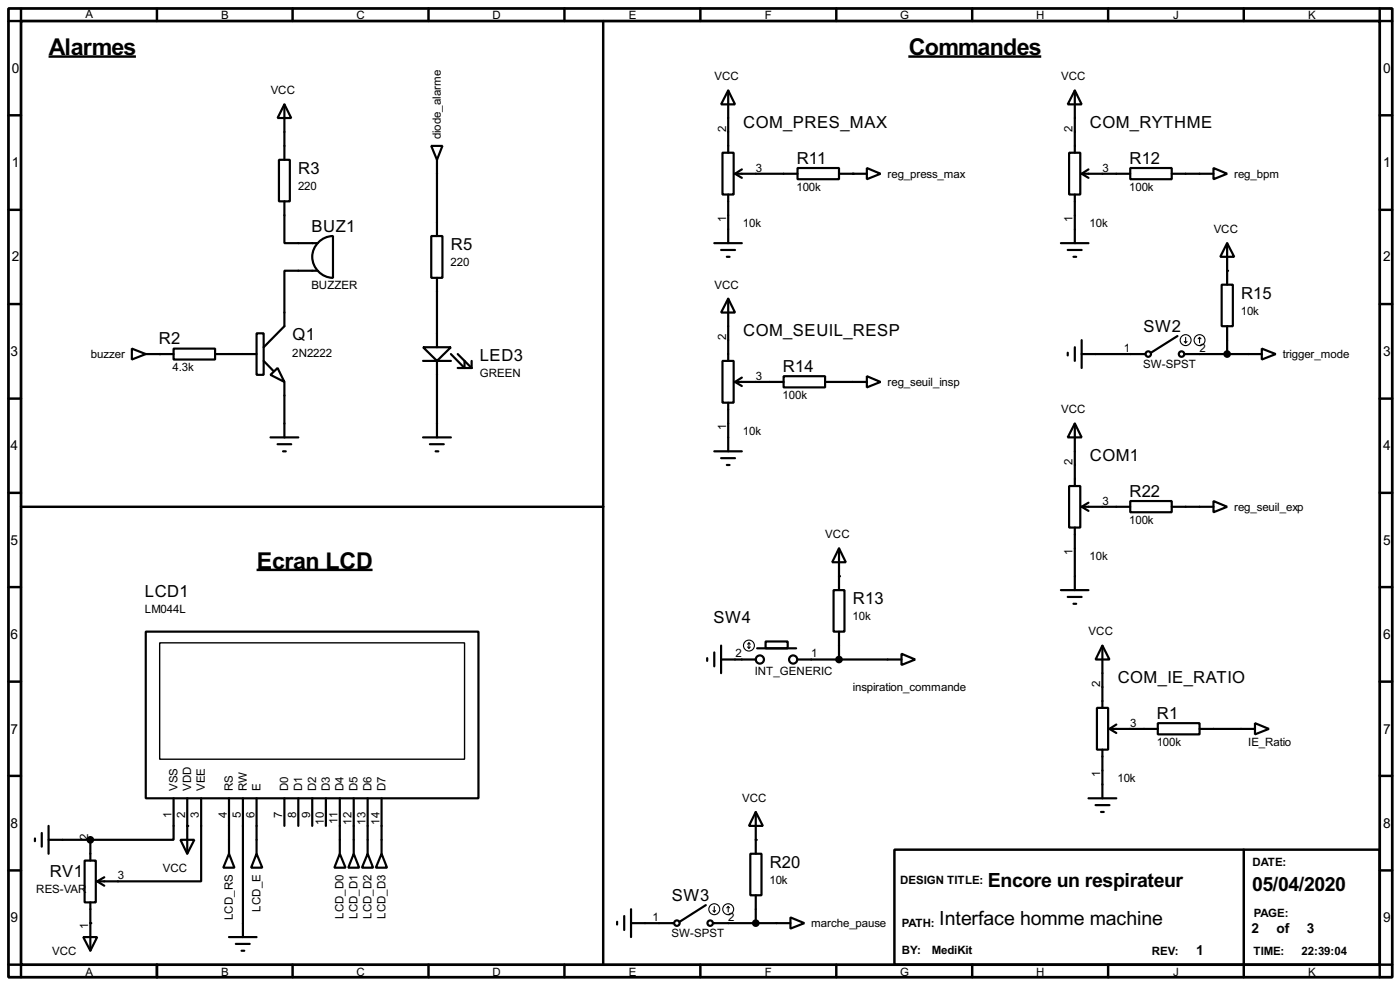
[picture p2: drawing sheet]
<svg xmlns="http://www.w3.org/2000/svg" width="256mm" height="180mm" viewBox="0 0 256 180" stroke-linecap="round" stroke-linejoin="round" font-family="sans-serif">
<path d="M1.6 1.6h253.5v177.3h-253.5zM3.9 3.9h248.9v172.7h-248.9z" fill="none" stroke="#000" stroke-width=".5"/>
<g fill="none" stroke="#000" stroke-width=".45">
<path d="M3.9 1.6v2.3h-2.3M8.9 10.4h16M28.8 1.6v2.3M53.6 1.6v2.3M78.5 1.6v2.3M103.4 1.6v2.3M110.5 3.9v172.7M128.3 1.6v2.3M153.2 1.6v2.3M166.4 10.4h24.4M178.1 1.6v2.3M203 1.6v2.3"/>
<path d="M227.9 1.6v2.3M252.8 1.6v2.3h2.3M1.6 21.1h2.3M1.6 38.4h2.3M252.8 21.1h2.3M252.8 38.4h2.3M1.6 55.7h2.3M252.8 55.7h2.3M1.6 73h2.3M252.8 73h2.3M1.6 90.2h2.3M3.9 92.8h106.6"/>
<path d="M252.8 90.2h2.3M1.6 107.5h2.3M47 104.3h21.3M252.8 107.5h2.3M1.6 124.8h2.3M252.8 124.8h2.3M1.6 142h2.3M1.6 159.3h2.3M163.9 155.5h88.9v21.1h-88.9zM227.9 155.5v23.4M252.8 142h2.3M252.8 159.3h2.3"/>
<path d="M1.6 176.6h2.3v2.3M28.8 176.6v2.3M53.6 176.6v2.3M78.5 176.6v2.3M103.4 176.6v2.3M128.3 176.6v2.3M153.2 176.6v2.3M178.1 176.6v2.3M203 176.6v2.3M255.1 176.6h-2.3v2.3"/>
</g>
<g fill="none" stroke="#000" stroke-width=".4">
<path d="M52.1 19.1l1.3 2.5h-2.5zM52.1 19.1v10.2M133.4 16.6l1.3 2.5h-2.6zM133.4 16.6v11.4M196.9 16.6l1.3 2.5h-2.6zM196.9 16.6v11.4M51.1 29.3h2v7.6h-2zM52.1 36.9v7.6h6.1M79 26.7h2.1l-1 2.6zM80.1 29.3v13.9M132.4 28h2v7.6h-2zM133.4 35.6v8.9"/>
<path d="M134.7 31.8h11.4M134.7 31.8l1.2 .8M135.9 31l-1.2 .8M146.1 30.8h7.6v2h-7.6zM153.7 31.8h5.1M158.8 30.8l2.5 1-2.5 1zM195.9 28h2v7.6h-2zM196.9 35.6v8.9M198.2 31.8h8.9M198.2 31.8l1.2 .8M199.4 31l-1.2 .8M207.1 30.8h7.6v2h-7.6z"/>
<path d="M214.7 31.8h7.6M222.3 30.8l2.5 1-2.5 1zM58.2 49.6h-6.1v10.1l-3.8 3.9M58.3 44.4a3.8 3.8 0 0 1 2.7-1.2v7.7a3.8 3.8 0 0 1-3.5-2.4 3.8 3.8 0 0 1 .8-4.1zM79 43.2h2.1v7.7h-2.1zM80.1 50.9v12.7M130.9 44.5h5M132.1 45.8h2.6M133.2 47h.5M133.4 54.7l1.3 2.5h-2.6zM133.4 54.7v11.4M194.4 44.5h5"/>
<path d="M195.6 45.8h2.6M196.7 47h.5M223.8 52.1h2.1v7.6h-2.1zM224.8 44.5l1.3 2.5h-2.5zM224.8 44.5v7.6M224.8 59.7v5.1M24.2 63.8l2.5 1-2.5 1zM26.7 64.8h5.1M31.8 63.8h7.6v2h-7.6zM39.4 64.8h7.6M47 61h1.3v7.6h-1.3zM48.3 66.1l1.8 1.8"/>
<path d="M49.6 68.6l1.3-1.2 1.2 2.5zM52.1 69.9v10.2M77.5 63.6h5.1l-2.5 2.5zM77.5 66.1h5.1M80.1 66.1v14M82.6 64.8l2.5 2.6v-1.3M83.9 64.8l2.5 2.6M83.9 67.4h2.5M86.4 66.1v1.3M132.4 66.1h2v7.6h-2zM133.4 73.7v8.9M134.7 69.9h8.9"/>
<path d="M134.7 69.9l1.2 .8M135.9 69.1l-1.2 .8M143.6 68.9h7.6v2h-7.6zM151.2 69.9h7.6M158.8 68.9l2.5 1-2.5 1zM195.6 64.6v.5M196.9 77.5l1.3 2.6h-2.6zM196.9 63.6v2.5M196.9 77.5v11.5M198.2 64.8h11.7M198.2 62.3v5.1M215.7 61.5l-4.8 3.1"/>
<path d="M217 64.8h14.2M231.2 63.8l2.5 1-2.5 1zM49.6 80.1h5.1M50.9 81.3h2.5M51.9 82.6h.5M77.5 80.1h5.1M78.8 81.3h2.5M79.8 82.6h.5M130.9 82.6h5M132.1 83.9h2.6M133.2 85.1h.5M195.9 89h2v7.6h-2z"/>
<path d="M196.9 96.6v11.4M198.2 92.8h8.9M198.2 92.8l1.2 .7M199.4 92l-1.2 .8M207.1 91.7h7.6v2.1h-7.6zM214.7 92.8h7.6M222.3 91.7l2.5 1.1-2.5 1zM26.7 115.6h61v30.5h-61zM130.9 119.4v2.6M132.1 118.2v5M138.7 118.7h7.2M140.3 117.4h4v1.3h-4z"/>
<path d="M152.7 108h2v7.6h-2zM153.7 100.4l1.3 2.5h-2.5zM153.7 100.4v7.6M153.7 115.6v5.1M165.2 119.7l2.5 1-2.5 1zM194.4 108h5M195.6 109.3h2.6M196.7 110.5h.5M202 118.2l1.3 2.5h-2.6zM202 118.2v11.4M129.6 120.5v.5M132.1 120.7h6.4"/>
<path d="M146.1 120.7h19.1M201 129.6h2v7.6h-2zM202 137.2v8.9M203.3 133.4h8.8M203.3 133.4l1.2 .8M204.5 132.6l-1.2 .8M212.1 132.4h7.7v2h-7.7zM219.8 133.4h10.1M229.9 132.4l2.6 1-2.6 1zM6.4 153.5v.5M7.7 152.5v2.5M8.9 153.7h7.7"/>
<path d="M8.9 151.2v5.1M15.5 157.5h2.1v7.7h-2.1zM16.6 153.7v3.8M31.8 146.1v7.6h-15.2M33.1 153.7h2.5l-1.3 2.6zM34.3 146.1v10.2M36.9 146.1v15.2h-19.1M42 156.3l1 2.5h-2.1zM42 146.1v10.2M44.5 146.1v25.4M47 156.3l1.1 2.5h-2.1zM47 146.1v10.2"/>
<path d="M52.1 146.1v5.1M54.7 146.1v5.1M57.2 146.1v5.1M59.7 146.1v5.1M62.3 156.3l1 2.5h-2zM62.3 146.1v10.2M64.8 156.3l1 2.5h-2zM64.8 146.1v10.2M67.4 156.3l1 2.5h-2.1zM67.4 146.1v10.2M69.9 156.3l1 2.5h-2zM69.9 146.1v10.2"/>
<path d="M137.5 156.3h2v7.6h-2zM138.5 148.6l1.3 2.6h-2.6zM138.5 148.6v7.7M199.4 146.1h5.1M200.7 147.4h2.6M201.7 148.6h.5M15.3 171.5h2.5l-1.2 2.5zM16.6 165.2v8.8M17.8 161.3l1.3 .8M19.1 160.6l-1.3 .7M42 171.5h5M43.2 172.8h2.6"/>
<path d="M44.3 174h.5M113.1 168.7v.5M114.4 167.7v2.5M115.6 169h7.9M115.6 166.4v5.1M129.3 165.7l-4.8 3M130.6 169h14.2M138.5 163.9v5.1M144.8 167.9l2.6 1.1-2.6 1z"/>
<circle cx="210.3" cy="64.8" r=".5"/>
<circle cx="216.4" cy="64.8" r=".5"/>
<circle cx="139.2" cy="120.7" r=".75"/>
<circle cx="145.3" cy="120.7" r=".75"/>
<circle cx="124" cy="169" r=".5"/>
<circle cx="130.1" cy="169" r=".5"/>
</g>
<g fill="#000">
<circle cx="156.3" cy="31.8" r=".2"/>
<circle cx="224.8" cy="49.6" r=".2"/>
<circle cx="29.3" cy="64.8" r=".2"/>
<circle cx="153.7" cy="105.5" r=".2"/>
<circle cx="16.6" cy="153.7" r=".2"/>
<circle cx="34.3" cy="151.2" r=".2"/>
<circle cx="138.5" cy="153.7" r=".2"/>
<circle cx="16.6" cy="169" r=".2"/>
</g>
<g fill="none" stroke="#000" stroke-width=".2">
<path d="M217 62.5l.2 .3M217.2 61.8v1M217.5 62.5l-.3 .3M219.8 61.8l-.3 .2M219.8 61.8l.2 .2M219.8 61.8v1M137 118.4l.2 .3M137.2 117.7v1M137.2 117.7l.3 .2M137.2 117.7l-.2 .2M137.5 118.4l-.3 .3M130.6 166.7l.3 .2"/>
<path d="M130.9 165.9v1M131.1 166.7l-.2 .2M133.4 165.9l-.2 .3M133.4 165.9l.3 .3M133.4 165.9v1"/>
<circle cx="217.2" cy="62.3" r="1"/>
<circle cx="219.7" cy="62.3" r="1"/>
<circle cx="137.2" cy="118.2" r="1"/>
<circle cx="130.8" cy="166.4" r="1"/>
<circle cx="133.4" cy="166.4" r="1"/>
</g>
<g fill="#000" stroke="#000" stroke-width=".4">
<circle cx="224.8" cy="64.8" r=".5"/>
<circle cx="153.7" cy="120.7" r=".5"/>
<circle cx="16.5" cy="153.7" r=".5"/>
<circle cx="138.4" cy="169" r=".5"/>
</g>
<path d="M29.3 117.7h55.8v21.3h-55.8z" fill="none" stroke="#000" stroke-width=".25"/>
<g font-size="4.8">
<text x="9" y="10.2">Alarmes</text>
<text x="166.5" y="10.2">Commandes</text>
<text x="47.1" y="104.1">Ecran LCD</text>
</g>
<g font-size="4">
<text x="181" y="162.3">Encore un respirateur</text>
<text x="229.4" y="163.1">05/04/2020</text>
<text x="172.1" y="169.2">Interface homme machine</text>
</g>
<g font-size="3.4">
<text x="136.2" y="23.3">COM_PRES_MAX</text>
<text x="199.7" y="23.3">COM_RYTHME</text>
<text x="146" y="30">R11</text>
<text x="206.9" y="30">R12</text>
<text x="54.7" y="31.8">R3</text>
<text x="57.1" y="42.4">BUZ1</text>
<text x="82.6" y="45.8">R5</text>
<text x="227.4" y="54.7">R15</text>
<text x="29.1" y="63">R2</text>
<text x="53.6" y="62.3">Q1</text>
<text x="136.2" y="61.4">COM_SEUIL_RESP</text>
<text x="209.5" y="60.7">SW2</text>
<text x="87.9" y="66.1">LED3</text>
<text x="143.4" y="68.1">R14</text>
<text x="199.7" y="84.3">COM1</text>
<text x="206.9" y="90.9">R22</text>
<text x="26.6" y="109.3">LCD1</text>
<text x="156.3" y="110.6">R13</text>
<text x="130.7" y="114.1">SW4</text>
<text x="204.8" y="125">COM_IE_RATIO</text>
<text x="212" y="131.6">R1</text>
<text x="9.2" y="160.5">RV1</text>
<text x="141" y="158.8">R20</text>
<text x="123.1" y="164.9">SW3</text>
</g>
<g font-size="2.8">
<text x="2.2" y="13.4">0</text>
<text x="253.4" y="13.4">0</text>
<text x="2.2" y="30.6">1</text>
<text x="253.4" y="30.6">1</text>
<text x="2.2" y="47.9">2</text>
<text x="253.4" y="47.9">2</text>
<text x="1.9" y="65.2">3</text>
<text x="253.4" y="65.2">3</text>
<text x="1.9" y="82.4">4</text>
<text x="253.4" y="82.4">4</text>
<text x="1.9" y="99.7">5</text>
<text x="253.4" y="99.7">5</text>
<text x="1.9" y="117">6</text>
<text x="253.4" y="117">6</text>
<text x="1.9" y="134.3">7</text>
<text x="253.4" y="134.3">7</text>
<text x="1.9" y="151.5">8</text>
<text x="253.4" y="151.5">8</text>
<text x="1.9" y="168.8">9</text>
<text x="229.3" y="170.8">2</text>
<text x="233.9" y="170.8">of</text>
<text x="239.4" y="170.8">3</text>
<text x="253.4" y="168.8">9</text>
<text x="219.1" y="174.9">1</text>
</g>
<g font-size="2.4">
<text x="15.6" y="3.2">A</text>
<text x="40.5" y="3.5">B</text>
<text x="65.3" y="3.5">C</text>
<text x="90.2" y="3.5">D</text>
<text x="115.2" y="3.5">E</text>
<text x="140.1" y="3.5">F</text>
<text x="164.9" y="3.5">G</text>
<text x="189.8" y="3.5">H</text>
<text x="214.9" y="3.5">J</text>
<text x="239.6" y="3.5">K</text>
<text x="49.6" y="17.3">VCC</text>
<text x="130.9" y="14.7">VCC</text>
<text x="194.4" y="14.7">VCC</text>
<text x="80.8" y="25.5" transform="rotate(-90 80.8 25.5)">diode_alarme</text>
<text x="133" y="24.2" transform="rotate(-90 133 24.2)">2</text>
<text x="196.5" y="24.2" transform="rotate(-90 196.5 24.2)">2</text>
<text x="54.6" y="34.7">220</text>
<text x="138.5" y="31.4">3</text>
<text x="145.9" y="34.9">100k</text>
<text x="162.6" y="32.5">reg_press_max</text>
<text x="202" y="31.4">3</text>
<text x="206.9" y="34.9">100k</text>
<text x="226.1" y="32.5">reg_bpm</text>
<text x="133" y="40.6" transform="rotate(-90 133 40.6)">1</text>
<text x="136.1" y="41.5">10k</text>
<text x="196.5" y="40.6" transform="rotate(-90 196.5 40.6)">1</text>
<text x="199.6" y="41.5">10k</text>
<text x="222.3" y="42.7">VCC</text>
<text x="57" y="52.9">BUZZER</text>
<text x="82.6" y="48.7">220</text>
<text x="130.9" y="52.8">VCC</text>
<text x="227.3" y="57.6">10k</text>
<text x="16.7" y="65.5">buzzer</text>
<text x="53.6" y="65.3">2N2222</text>
<text x="133" y="62.3" transform="rotate(-90 133 62.3)">2</text>
<text x="205.9" y="64.4">1</text>
<text x="219.8" y="64.4">2</text>
<text x="235" y="65.5">trigger_mode</text>
<text x="31.6" y="67.9">4.3k</text>
<text x="87.9" y="69.1">GREEN</text>
<text x="138.5" y="69.5">3</text>
<text x="162.6" y="70.6">reg_seuil_insp</text>
<text x="209.4" y="67.4">SW-SPST</text>
<text x="143.4" y="73">100k</text>
<text x="194.4" y="75.7">VCC</text>
<text x="133" y="78.6" transform="rotate(-90 133 78.6)">1</text>
<text x="136.1" y="79.6">10k</text>
<text x="196.5" y="85.1" transform="rotate(-90 196.5 85.1)">2</text>
<text x="202" y="92.4">3</text>
<text x="206.9" y="95.9">100k</text>
<text x="226.1" y="93.5">reg_seuil_exp</text>
<text x="151.2" y="98.5">VCC</text>
<text x="196.5" y="101.5" transform="rotate(-90 196.5 101.5)">1</text>
<text x="199.6" y="102.5">10k</text>
<text x="26.5" y="112.2">LM044L</text>
<text x="156.2" y="113.5">10k</text>
<text x="199.4" y="116.3">VCC</text>
<text x="134.8" y="120.3">2</text>
<text x="138.3" y="123.6">INT_GENERIC</text>
<text x="148.6" y="120.3">1</text>
<text x="201.6" y="125.8" transform="rotate(-90 201.6 125.8)">2</text>
<text x="156.3" y="126.5">inspiration_commande</text>
<text x="207.1" y="133">3</text>
<text x="211.9" y="136.5">100k</text>
<text x="228.7" y="136.6">IE_Ratio</text>
<text x="201.6" y="142.2" transform="rotate(-90 201.6 142.2)">1</text>
<text x="204.7" y="143.1">10k</text>
<text x="31.4" y="149.8" transform="rotate(-90 31.4 149.8)">1</text>
<text x="32.5" y="144.8" transform="rotate(-90 32.5 144.8)">VSS</text>
<text x="33.9" y="149.8" transform="rotate(-90 33.9 149.8)">2</text>
<text x="35" y="144.8" transform="rotate(-90 35 144.8)">VDD</text>
<text x="36.5" y="149.8" transform="rotate(-90 36.5 149.8)">3</text>
<text x="37.6" y="144.8" transform="rotate(-90 37.6 144.8)">VEE</text>
<text x="41.6" y="149.8" transform="rotate(-90 41.6 149.8)">4</text>
<text x="42.7" y="144.8" transform="rotate(-90 42.7 144.8)">RS</text>
<text x="44.1" y="149.8" transform="rotate(-90 44.1 149.8)">5</text>
<text x="45.2" y="144.8" transform="rotate(-90 45.2 144.8)">RW</text>
<text x="46.6" y="149.8" transform="rotate(-90 46.6 149.8)">6</text>
<text x="47.7" y="144.8" transform="rotate(-90 47.7 144.8)">E</text>
<text x="51.7" y="149.7" transform="rotate(-90 51.7 149.7)">7</text>
<text x="52.8" y="144.8" transform="rotate(-90 52.8 144.8)">D0</text>
<text x="54.3" y="149.8" transform="rotate(-90 54.3 149.8)">8</text>
<text x="55.4" y="144.8" transform="rotate(-90 55.4 144.8)">D1</text>
<text x="56.8" y="149.8" transform="rotate(-90 56.8 149.8)">9</text>
<text x="57.9" y="144.8" transform="rotate(-90 57.9 144.8)">D2</text>
<text x="60.4" y="144.8" transform="rotate(-90 60.4 144.8)">D3</text>
<text x="63" y="144.8" transform="rotate(-90 63 144.8)">D4</text>
<text x="65.5" y="144.8" transform="rotate(-90 65.5 144.8)">D5</text>
<text x="68.1" y="144.8" transform="rotate(-90 68.1 144.8)">D6</text>
<text x="70.6" y="144.8" transform="rotate(-90 70.6 144.8)">D7</text>
<text x="135.9" y="146.8">VCC</text>
<text x="16.2" y="153.7" transform="rotate(-90 16.2 153.7)">2</text>
<text x="59.3" y="150.9" transform="rotate(-90 59.3 150.9)">10</text>
<text x="61.8" y="150.8" transform="rotate(-90 61.8 150.8)">11</text>
<text x="64.4" y="150.9" transform="rotate(-90 64.4 150.9)">12</text>
<text x="66.9" y="150.9" transform="rotate(-90 66.9 150.9)">13</text>
<text x="69.5" y="150.9" transform="rotate(-90 69.5 150.9)">14</text>
<text x="21.6" y="160.9">3</text>
<text x="29.8" y="159.5">VCC</text>
<text x="141" y="161.8">10k</text>
<text x="164.9" y="161.8">DESIGN TITLE:</text>
<text x="229.4" y="158.4">DATE:</text>
<text x="6.6" y="163.4">RES-VAR</text>
<text x="47.7" y="166.9" transform="rotate(-90 47.7 166.9)">LCD_E</text>
<text x="229.7" y="167.8">PAGE:</text>
<text x="16.2" y="170.1" transform="rotate(-90 16.2 170.1)">1</text>
<text x="42.7" y="168.4" transform="rotate(-90 42.7 168.4)">LCD_RS</text>
<text x="63" y="168.2" transform="rotate(-90 63 168.2)">LCD_D0</text>
<text x="65.5" y="168.2" transform="rotate(-90 65.5 168.2)">LCD_D1</text>
<text x="68.1" y="168.2" transform="rotate(-90 68.1 168.2)">LCD_D2</text>
<text x="70.6" y="168.2" transform="rotate(-90 70.6 168.2)">LCD_D3</text>
<text x="119.6" y="168.6">1</text>
<text x="123" y="171.6">SW-SPST</text>
<text x="133.4" y="168.6">2</text>
<text x="148.6" y="169.7">marche_pause</text>
<text x="165.2" y="169.7">PATH:</text>
<text x="9.5" y="174.7">VCC</text>
<text x="15.6" y="178.6">A</text>
<text x="40.5" y="178.6">B</text>
<text x="65.3" y="178.6">C</text>
<text x="90.2" y="178.6">D</text>
<text x="115.2" y="178.6">E</text>
<text x="140.1" y="178.6">F</text>
<text x="164.9" y="178.6">G</text>
<text x="165.2" y="174.7">BY:</text>
<text x="170.7" y="174.7">MediKit</text>
<text x="189.8" y="178.6">H</text>
<text x="211" y="174.7">REV:</text>
<text x="214.9" y="178.6">J</text>
<text x="229.6" y="174.7">TIME:</text>
<text x="238.5" y="174.7">22:39:04</text>
<text x="239.6" y="178.6">K</text>
</g>
</svg>
